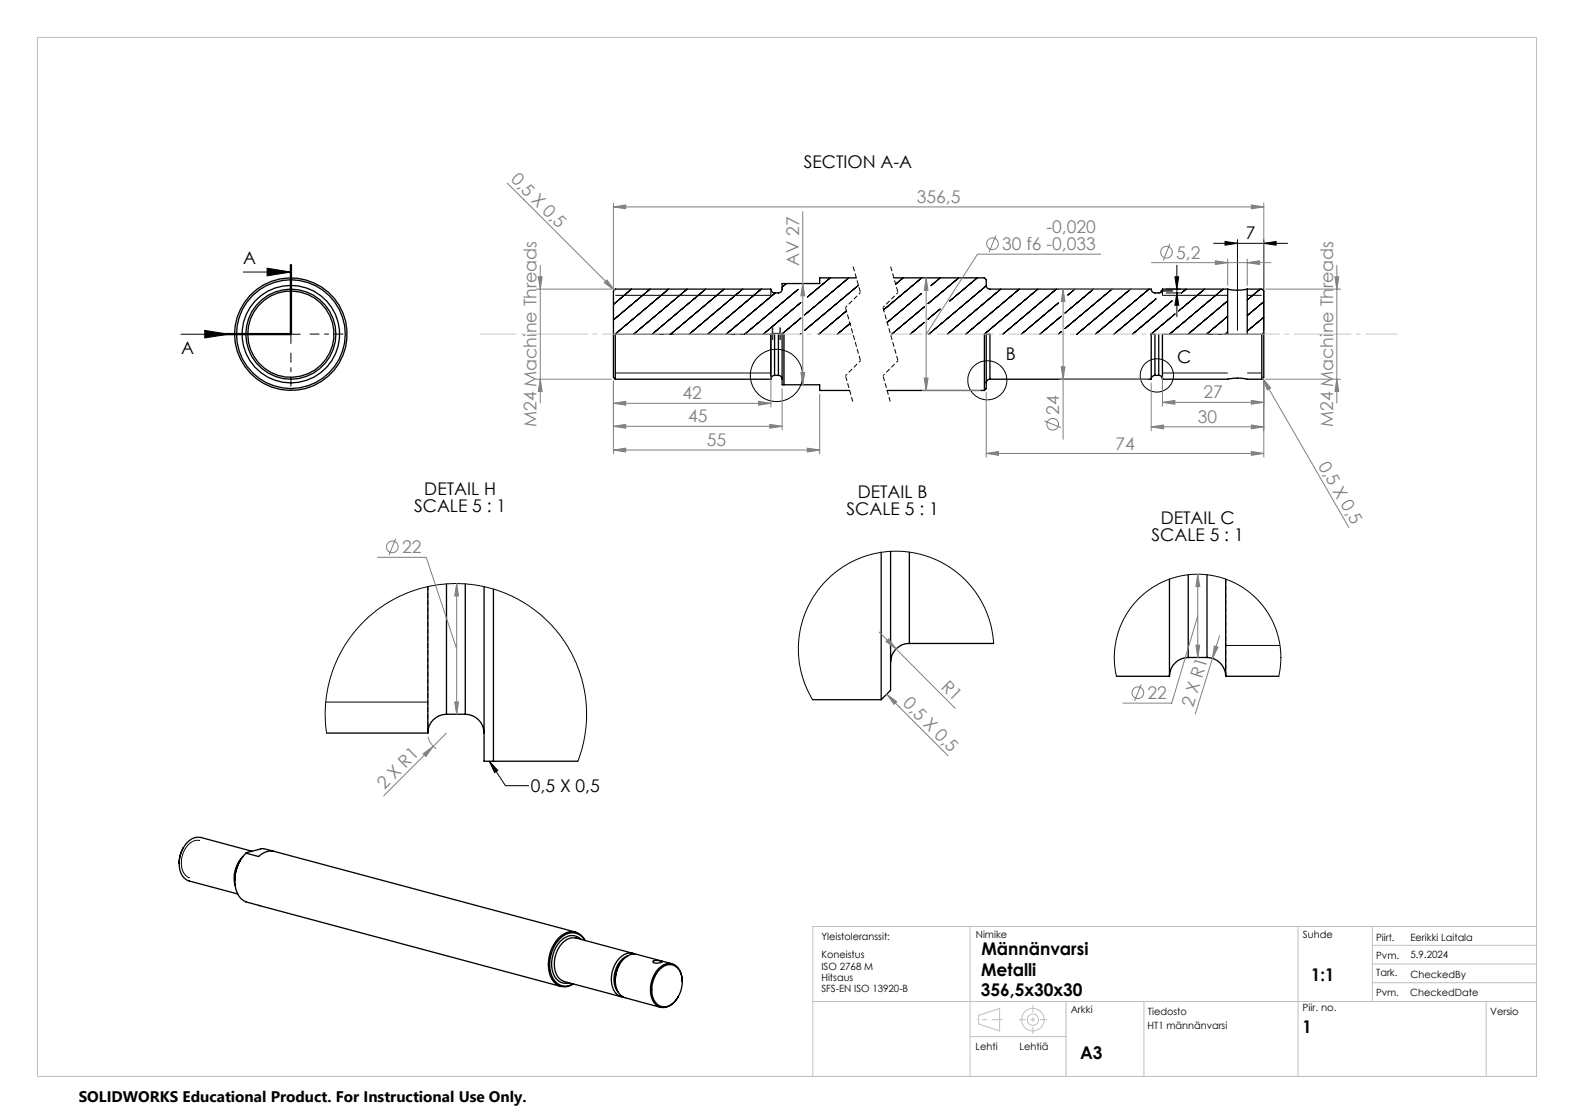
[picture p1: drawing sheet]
<svg xmlns="http://www.w3.org/2000/svg" width="420mm" height="297mm" viewBox="0 0 420 297" stroke-linecap="round" stroke-linejoin="round" font-family="sans-serif">
<g fill="none" stroke="#000" stroke-width=".35">
<path d="M228.4 74.1h-9.8v1.5h-10v1.5a1.02 1.02 0 0 1-1 1h-1a1.02 1.02 0 0 1-1-1h-41.5l-.5 .5v21.7a1.49 1.49 0 0 0 .5 1.8M238.3 74.1h24.2l.5 .5v1.5a.96 .96 0 0 0 1 1h43a1.02 1.02 0 0 0 1 1h1a1.02 1.02 0 0 0 1-1h17.4M327.4 77.1a12.2 12.2 0 0 0 5.2 0M327.4 77.1v12M332.6 77.1h3.9l.5 .5v21.7a1.44 1.44 0 0 1-.5 1.8M332.6 77.1v12M164.1 89.1v12M207.6 89.1v11M208.6 89.1v13.5h10v1.5h8M209.1 89.1v13.5M262.5 89.1v15M309 89.1v11"/>
<path d="M310 89.1v12M336.5 89.1v12M164.1 101.1h41.5M206.6 100.1a1.02 1.02 0 0 0-1 1M206.6 100.1v-11h-1v12M206.6 100.1h1M207.6 100.1a1.02 1.02 0 0 1 1 1M236.5 104.1h26M264 101.1a.96 .96 0 0 0-1 1M264 101.1v-12h-1v12.9a1.87 1.87 0 0 1-.5 2.1M264 101.1h43M308 100.1a1.02 1.02 0 0 0-1 1"/>
<path d="M308 100.1v-11h-1v12M308 100.1h1M309 100.1a1.02 1.02 0 0 1 1 1M310 101.1h17.4M327.4 101.1a12.7 12.7 0 0 1 5.2 0h3.9M114.1 156.4v39M119.1 155.7v34.7M124.1 155.7v34.7M129.1 156.4v46.5h25M131.6 157.1v45.8M235 147.2v39.3M237.5 147v37l-2.5 2.5"/>
<path d="M242.5 147.2v24.4M311.9 154.4v25.9M316.9 153.2v22.1M321.9 153.2v22.1M326.8 154.4v25.9M242.5 171.6a4.9 4.9 0 0 0-5 4.9M242.5 171.6h22.5M316.9 175.3a5.1 5.1 0 0 0-5 5M316.9 175.3h5M321.9 175.3a5 5 0 0 1 4.9 5M87.1 195.4h27M119.1 190.4a5 5 0 0 0-5 5"/>
<path d="M119.1 190.4h5M124.1 190.4a5.1 5.1 0 0 1 5 5M216.7 186.5h18.3M297.7 180.3h14.2M326.8 180.3h14.2M48.9 226v.1a8 8 0 0 0-1.1 4.1M64 229.5a10 10 0 0 0-1.4 5.3M64.8 228.3a8.2 8.2 0 0 0-2.1 7.8M65.6 227.5l3.4 .8a4.4 4.4 0 0 1 4.2-1.3l80.3 21.5M65.6 227.5a9.8 9.8 0 0 0-2 11.3l.6 .7 1.4 .9 84 22.6M67.2 226.9l-13.6-3.6a4.5 4.5 0 0 0-4.8 2.9 7.5 7.5 0 0 0 0 7.5l.5 .5 1.1 .7 13 3.4M72.8 226.9l-2.6-.7-4.6 1.3"/>
<path d="M154.9 250.4a3.6 3.6 0 0 0-5.4 .5 8.4 8.4 0 0 0-1.2 10 3.3 3.3 0 0 0 3.5 1.1M155.9 250.7a3.9 3.9 0 0 0-6.5-.5 9.6 9.6 0 0 0-1.8 10.8 3.7 3.7 0 0 0 5.2 1.3M156 250.8a3.9 3.9 0 0 0-6.3-1.4 9.9 9.9 0 0 0-2.5 11.7 3.8 3.8 0 0 0 5.7 1.2M165.2 257.2h-.1a8.4 8.4 0 0 0-1 4.1M167.5 254.8a6.8 6.8 0 0 0-2.6 9.8M168.8 254.2l-15.2-4.1a4.5 4.5 0 0 0-4.8 2.9 7.1 7.1 0 0 0 .5 8.1l1.1 .6 15.3 4M169.3 254.3a3.8 3.8 0 0 0-4.8 2 7.8 7.8 0 0 0-.5 8.2 3 3 0 0 0 2.3 1.3M174.2 256.2a3.2 3.2 0 0 1 2.4 .3 2.93 2.93 0 0 1-2.5 0zM175.9 258.4a3.3 3.3 0 0 1 3.6-1.1 3.3 3.3 0 0 1 2.3 3 7.2 7.2 0 0 1-3.8 8 3.1 3.1 0 0 1-3.9-2.5 7.9 7.9 0 0 1 1.8-7.4zM179.2 257l-9.3-2.5a4.4 4.4 0 0 0-4.8 2.9 7.5 7.5 0 0 0 0 7.4l.5 .6 1.2 .6 9.3 2.6M181.9 261.7a4.5 4.5 0 0 0-2.8-4.8 5 5 0 0 0-5.1 3.9 6.5 6.5 0 0 0 .9 7.1 3.7 3.7 0 0 0 5.5-1.5l.4-.6"/>
<circle cx="77.5" cy="89.1" r="15"/>
<circle cx="77.6" cy="89.1" r="13"/>
<circle cx="77.6" cy="89.1" r="12"/>
<circle cx="77.6" cy="89.1" r="14.5"/>
<circle cx="77.6" cy="89.1" r="11.5"/>
</g>
<g fill="none" stroke="#000" stroke-width=".27">
<path d="M64.9 72.5h12.7M71.2 71.5l6.4 1-6.4 1.1zM77.4 70.5v9.3zM77.4 79.8v9.3M77.6 70.5v21.1M77.8 70.5v18.6M168.4 77.1l-4.8 4.1M173.4 77.1l-9.8 8.2M178.3 77.1l-14.3 12M183.2 77.1l-14.3 12M188.2 77.1l-14.3 12M193.1 77.1l-14.3 12"/>
<path d="M198 77.1l-14.2 12M203 77.1l-14.3 12M205.6 77.1v1.6h-41.5M206.7 78.1l-13.1 11M209.7 75.6l-1.1 .9M212.8 77.1l-14.2 12M221.4 74.1l-6.1 5.1M226.3 74.1l-11.7 9.9M228.9 76.1l-14.3 12M240.8 74.1l-2 1.7M245.7 78.3l-9.1 7.7M245.7 74.2l-10.1 8.4"/>
<path d="M250.7 74.1l-2.5 2.1M255.7 74.1l-8.2 6.9M260.6 74.1l-7.3 6.2M263 76.2l-15.4 12.9M266.9 77.1l-14.3 12M271.8 77.1l-14.3 12M276.8 77.1l-14.3 12M281.7 77.1l-14.3 12M286.6 77.1l-1.8 1.6M291.6 77.1l-7.6 6.4M296.5 77.1l-12.5 10.5M301.5 77.1l-14.3 12"/>
<path d="M306.4 77.1l-14.3 12M308.3 79.7l-11.3 9.4M310 77.1v1.6h17.4M311 77.1h3.8M311 78.1h3.8M313.3 73.8h1l-.5 3.3zM313.8 70.7v13.8M313.8 78.1l.5 3.3h-1zM316.3 77.1l-1.2 1M321.2 77.1l-6.1 5.2M323.6 64.9h19.8M326.2 77.1l-14.3 12"/>
<path d="M326.7 64.4l3.3 .5-3.3 .5zM330 63.9v24.2M332.6 78.7h3.9M336.1 77.1l-3.5 2.9M337 64.9l3.3-.5v1zM337 63.9v24.2M48.3 89.1h12.7M54.6 88.1l6.4 1-6.4 1zM59 89.1h18.6M59 88.9h18.6M59 89.3h18.6M75.1 89.1h4.9"/>
<path d="M164.1 89.1h41.5v12M164.1 99.4h41.5M213.6 84.8l-5.1 4.3M213.6 88.9l-.2 .2M213.6 80.6l-10.1 8.5M225.7 82.9l-7.4 6.2M226.7 86.3l-3.4 2.8M246.5 85.9l-3.8 3.2M246.5 81.8l-8.7 7.3M250.7 82.4l-3.2 2.7M282.2 80.8l-9.9 8.3M283 84.3l-5.7 4.8"/>
<path d="M283 88.4l-.8 .7M310 99.4h17.4M312.6 80.2l-10.6 8.9M313.3 83.7l-6.4 5.4M314.9 82.4l-.6 .5M327.4 88.5l-.7 .6M327.4 84.3l-5.7 4.8M327.4 80.2l-10.6 8.9M332.6 99.4h3.9M336.5 89.1h-26.5v12M337 88.7l-.5 .4M337 84.6l-4.4 3.7"/>
<path d="M337 80.4l-4.4 3.7M265 171.6l-.5-3.7-.7-2.8-1.2-3-1.2-2.3-1.5-2.3-2.2-2.6-1.8-1.7-2.4-1.8-2.3-1.4-3.3-1.5-2.9-.8-2.4-.5-2.6-.2h-2.8l-2.7 .3-2.9 .7-2.1 .7-3.1 1.5-2.4 1.4-2.5 2-1.9 1.9-2.5 3.3-1.8 3.2-.8 2.1-.9 2.8-.5 3-.1 5.2 .3 2.5 .6 2.7 1.4 3.6 1.4 2.6M326.8 172.1h14.5M86.9 187.2h27.2M87.1 195.4l-.4-4.4 .1-3.4 .5-3.7 1.2-4.6 1.6-3.9 1.8-3.2 2.2-3.3 2.5-2.7 2.9-2.7 2.9-2.2 3.5-2 3.6-1.6 3.5-1.1 4.8-.8 3.4-.2 4.2 .2 4.4 .8 4 1.2 4.1 1.8 3.2 1.9 3.3 2.6 2.5 2.4 2.1 2.4 2.5 3.7 2.1 4 1.2 3.2 1 3.8 .5 3.9 .1 4.9-.5 4.2-.9 3.6-.9 2.7M297.7 180.3l-.6-4.4 .2-3.1 .4-2.3 1.3-4.1 2.4-4.2 1.7-2.1 2-1.8 4-2.7 4.2-1.7 3.1-.6 2.1-.2 4.9 .4 2.5 .6 2.2 .8 3 1.5 1.7 1.2 2.2 2 1.4 1.5 2.6 3.9 1.1 2.5 .9 2.6 .6 4.3-.1 3.2-.5 2.7M130.5 202.9l4.3 6.6h6.2M130.5 202.9l2.3 2.5-.9 .6zM53.3 224.1a4 4 0 0 0-4.2 2.8 6.1 6.1 0 0 0 .4 6.5l1.2 .7"/>
<circle cx="207.1" cy="100.1" r="7"/>
<circle cx="263.3" cy="101.4" r="5.2"/>
<circle cx="308.5" cy="100.1" r="4.4"/>
</g>
<g fill="none" stroke="#808080" stroke-width=".27">
<path d="M135.3 48.8l28.5 28.5M163.6 55.2l3.3-.6v1.1zM163.6 54.1v22.5M163.6 55.2h173.4M214.1 56.4v46.2M333.7 54.6l3.3 .6-3.3 .5zM337 54.1v22.5M143.1 77.1h20M143.5 73.8h1.1l-.5 3.3zM144.1 70.7v36.8M161.1 75.3l.8-.7 1.9 2.7zM214.1 75.6l.5 3.3h-1z"/>
<path d="M247 74.1l.5 3.3h-1zM247 74.1v30M265.6 62.8l-1.8 4.4M282.5 77.1h23.5M283.5 77.1l.5 3.3h-1zM283.5 77.1v40M293.5 67.8h-32.8l-13.7 21.3M307.1 70h31.8M312 65l-1.8 4.5M324.1 69.5l3.3 .5-3.3 .5zM327.4 69v7.1M332.6 70l3.3-.5v1z"/>
<path d="M332.6 69v7.1M337.5 77.1h20M356 73.8h1l-.5 3.3zM356.5 70.7v36.8M213.6 99.3h1l-.5 3.3zM283 97.8h1l-.5 3.3zM143.1 101.1h20M144.1 101.1l.5 3.3h-1.1zM163.6 107.5l3.3-.5v1zM163.6 113.7l3.3-.6v1.1zM163.6 120l3.3-.5v1zM163.6 101.6v19.4"/>
<path d="M163.6 107.5h42M163.6 113.7h45M163.6 120h55M202.3 107l3.3 .5-3.3 .5zM205.3 113.1l3.3 .6-3.3 .5zM205.6 100.4v8.1M208.6 103.6v11M215.3 119.5l3.3 .5-3.3 .5zM218.6 105.1v15.9M246 104.1h15.5M246.5 100.8h1l-.5 3.3zM263 104.6v17.3"/>
<path d="M278.5 112.2l4.4 1.8M282.5 101.1h23.5M307 113.8l3.3-.5v1zM307 102.1v12.7M307 113.8h30M310 107.3l3.3-.6v1.1zM310 100.4v7.9M310 107.3h27M333.7 106.7l3.3 .6-3.3 .5zM333.7 113.3l3.3 .5-3.3 .5zM336.7 100.9l2.1 2.5-.8 .6zM336.7 100.9l23 39.7"/>
<path d="M337 101.6v20.3M337.5 101.1h20M356.5 101.1l.5 3.3h-1zM263 120.9l3.3-.5v1zM263 120.9h74M333.7 120.4l3.3 .5-3.3 .5zM100.6 148.6h13.1l8.1 24.4M105.5 143.6l-1.8 4.4M121.8 155.6l.5 3.3h-1.1zM121.8 155.6v34.8M319.4 153.1l.5 3.3h-1zM319.4 153.1v22.2"/>
<path d="M234.5 168.5l4.4 4.5M236.3 171l.7-.7 1.9 2.7zM238.9 173l15.8 15.9M318.9 172h1l-.5 3.3zM319.4 164.2l-6.9 23.3h-13.1M323.3 175.5l-4.6 14.9M323.8 172.2l1 .3-1.5 3zM325.2 169.5l-1.9 6M114.2 196.4l.7 1.8 1.4 1.4M119.1 195.4l-16.8 16.8M121.2 187.1h1.1l-.5 3.3zM236.5 185.1l2.6 2-.7 .7z"/>
<path d="M236.5 185.1l16.3 16.4M304.3 182.5l-1.8 4.4M112.9 200.9l2.6-1.9-1.9 2.7z"/>
<circle cx="264.7" cy="65" r="1.56"/>
<circle cx="311.1" cy="67.2" r="1.56"/>
<circle cx="280.7" cy="113.1" r="1.56"/>
<circle cx="104.6" cy="145.8" r="1.56"/>
<circle cx="303.4" cy="184.7" r="1.56"/>
</g>
<g fill="none" stroke="#c0c0c0" stroke-width=".27">
<path d="M10 10h399.8v277h-399.8zM258.7 247v40M346.1 247v40M366 257h43.8M366 252h43.8M366 247v20M409.8 247h-193.1v40M216.7 267h193.1M258.7 276.4h25.6M261 270.7l5.6-1.9v6l-5.6-1.8zM284.3 267v20M305 267v20"/>
<path d="M366 262h43.8M396.3 267v20"/>
<circle cx="275.4" cy="271.9" r="1.51"/>
<circle cx="275.4" cy="271.9" r="3"/>
</g>
<path d="M72.6 89.1h-9M77.6 84.1v-9M77.6 94.1v9M82.6 89.1h9" fill="none" stroke="#000" stroke-width=".27" stroke-dasharray="15.2 1.3 1.3 1.3" stroke-dashoffset="12.6" stroke-linecap="butt"/>
<path d="M77.6 89.1v-18.6" fill="none" stroke="#000" stroke-width=".27" stroke-dasharray="6.3 1.3 1.3 1.3" stroke-dashoffset="4.1" stroke-linecap="butt"/>
<path d="M77.6 89.1h-18.6" fill="none" stroke="#000" stroke-width=".27" stroke-dasharray="6.3 1.3 1.3 1.3" stroke-dashoffset="4" stroke-linecap="butt"/>
<path d="M227.5 70.9l2 7.1M237.5 70.9l2 7.1M225.5 100.2l2 7M235.5 100.2l2 7" fill="none" stroke="#000" stroke-width=".27" stroke-dasharray="1.3 .6" stroke-dashoffset="-.2" stroke-linecap="butt"/>
<path d="M229.5 78l-4 4M239.5 78l-4 4M229.5 96.2l-4 4M239.5 96.2l-4 4" fill="none" stroke="#000" stroke-width=".27" stroke-dasharray="1.3 .6" stroke-dashoffset=".7" stroke-linecap="butt"/>
<path d="M225.5 82l4 14.2M235.5 82l4 14.2" fill="none" stroke="#000" stroke-width=".27" stroke-dasharray="1.3 .6" stroke-dashoffset="-.1" stroke-linecap="butt"/>
<path d="M127.9 89.1h99.6" fill="none" stroke="#c0c0c0" stroke-width=".27" stroke-dasharray="15.2 1.3 1.3 1.3" stroke-dashoffset="5.5" stroke-linecap="butt"/>
<path d="M237.5 89.1h135.2" fill="none" stroke="#c0c0c0" stroke-width=".27" stroke-dasharray="15.2 1.3 1.3 1.3" stroke-dashoffset="6.7" stroke-linecap="butt"/>
<path d="M275.4 268v7.7" fill="none" stroke="#c0c0c0" stroke-width=".27" stroke-dasharray="6.3 1.3 1.3 1.3" stroke-dashoffset="4.4" stroke-linecap="butt"/>
<path d="M279.1 271.8h-7.4" fill="none" stroke="#c0c0c0" stroke-width=".27" stroke-dasharray="6.3 1.3 1.3 1.3" stroke-dashoffset="4.6" stroke-linecap="butt"/>
<path d="M267.3 271.8h-6.9" fill="none" stroke="#c0c0c0" stroke-width=".27" stroke-dasharray="6.3 1.3 1.3 1.3" stroke-dashoffset="3.5" stroke-linecap="butt"/>
<path d="M114.1 195.4v-39" fill="none" stroke="#000" stroke-width=".27" stroke-dasharray="1.3 .6" stroke-dashoffset=".2" stroke-linecap="butt"/>
<path d="M326.9 154.4v25.9" fill="none" stroke="#000" stroke-width=".27" stroke-dasharray="1.3 .6" stroke-dashoffset=".1" stroke-linecap="butt"/>
<g fill="#808080">
<path d="M236.3 171l.7-.7 1.9 2.7z"/>
<path d="M236.5 185.1l2.6 2-.7 .7z"/>
</g>
<g fill="#000">
<path d="M71.2 71.5l6.4 1-6.4 1.1zM54.6 88.1l6.4 1-6.4 1z"/>
<path d="M313.3 73.8h1l-.5 3.3zM313.8 78.1l.5 3.3h-1z"/>
<path d="M337 64.9l3.3-.5v1zM326.7 64.4l3.3 .5-3.3 .5z"/>
</g>
<g fill="#808080">
<path d="M161.1 75.3l.8-.7 1.9 2.7z"/>
<path d="M323.8 172.2l1 .3-1.5 3z"/>
<path d="M336.7 100.9l2.1 2.5-.8 .6z"/>
<path d="M333.7 106.7l3.3 .6-3.3 .5zM310 107.3l3.3-.6v1.1z"/>
<path d="M307 113.8l3.3-.5v1zM333.7 113.3l3.3 .5-3.3 .5zM263 120.9l3.3-.5v1zM333.7 120.4l3.3 .5-3.3 .5zM247 74.1l.5 3.3h-1zM246.5 100.8h1l-.5 3.3zM163.6 107.5l3.3-.5v1zM202.3 107l3.3 .5-3.3 .5zM163.6 113.7l3.3-.6v1.1zM205.3 113.1l3.3 .6-3.3 .5zM163.6 120l3.3-.5v1zM215.3 119.5l3.3 .5-3.3 .5zM163.6 55.2l3.3-.6v1.1zM333.7 54.6l3.3 .6-3.3 .5zM324.1 69.5l3.3 .5-3.3 .5zM332.6 70l3.3-.5v1zM319.4 153.1l.5 3.3h-1zM318.9 172h1l-.5 3.3z"/>
<path d="M283 97.8h1l-.5 3.3zM283.5 77.1l.5 3.3h-1zM213.6 99.3h1l-.5 3.3zM214.1 75.6l.5 3.3h-1z"/>
<path d="M143.5 73.8h1.1l-.5 3.3zM144.1 101.1l.5 3.3h-1.1zM356 73.8h1l-.5 3.3zM356.5 101.1l.5 3.3h-1z"/>
</g>
<path d="M130.5 202.9l2.3 2.5-.9 .6z" fill="#000"/>
<g fill="#808080">
<path d="M112.9 200.9l2.6-1.9-1.9 2.7z"/>
<path d="M121.8 155.6l.5 3.3h-1.1zM121.2 187.1h1.1l-.5 3.3z"/>
</g>
<g font-size="4.7">
<text x="214.3" y="44.9">SECTION A-A</text>
<text x="332.2" y="63.8">7</text>
<text x="64.9" y="70.4">A</text>
<text x="312.8" y="78.9" transform="rotate(-90 312.8 78.9)">1</text>
<text x="48.3" y="94.4">A</text>
<text x="205.5" y="90.7">H</text>
<text x="268.3" y="96">B</text>
<text x="313.9" y="96.7">C</text>
<text x="113.2" y="131.9">DETAIL H</text>
<text x="110.4" y="136.5">SCALE 5 : 1</text>
<text x="225.8" y="137.3">SCALE 5 : 1</text>
<text x="228.7" y="132.8">DETAIL B</text>
<text x="309.5" y="139.6">DETAIL C</text>
<text x="307.1" y="144.1">SCALE 5 : 1</text>
<text x="141.6" y="211.2">0,5 X 0,5</text>
<text x="261.7" y="254.5">Männänvarsi</text>
<text x="261.6" y="260.2">Metalli</text>
<text x="349.7" y="261.6">1:1</text>
<text x="261.6" y="265.4">356,5x30x30</text>
<text x="347.4" y="275.3">1</text>
<text x="288" y="282.3">A3</text>
</g>
<g font-size="4.7" fill="#808080">
<text x="136" y="48.1" transform="rotate(45 136 48.1)">0,5 X 0,5</text>
<text x="244.5" y="54.1">356,5</text>
<text x="279.1" y="62.2">-0,020</text>
<text x="213.1" y="70.9" transform="rotate(-90 213.1 70.9)">AV 27</text>
<text x="267.3" y="66.7">30 f6 -0,033</text>
<text x="313.7" y="68.9">5,2</text>
<text x="182" y="106.5">42</text>
<text x="320.9" y="106.2">27</text>
<text x="143.1" y="113.9" transform="rotate(-90 143.1 113.9)">M24 Machine Threads</text>
<text x="183.5" y="112.6">45</text>
<text x="282.4" y="110.5" transform="rotate(-90 282.4 110.5)">24</text>
<text x="319.4" y="112.8">30</text>
<text x="355.5" y="113.9" transform="rotate(-90 355.5 113.9)">M24 Machine Threads</text>
<text x="188.5" y="119">55</text>
<text x="297.4" y="119.9">74</text>
<text x="351.4" y="124.2" transform="rotate(60 351.4 124.2)">0,5 X 0,5</text>
<text x="107.2" y="147.5">22</text>
<text x="250.7" y="183.4" transform="rotate(45 250.7 183.4)">R1</text>
<text x="240.5" y="187.8" transform="rotate(45 240.5 187.8)">0,5 X 0,5</text>
<text x="306" y="186.4">22</text>
<text x="318.2" y="188.8" transform="rotate(-73 318.2 188.8)">2 X R1</text>
<text x="102.5" y="210.6" transform="rotate(-45 102.5 210.6)">2 X R1</text>
</g>
<text font-size="4.1" x="21" y="293.7">SOLIDWORKS Educational Product. For Instructional Use Only.</text>
<g font-size="2.7">
<text x="219" y="250.5">Yleistoleranssit:</text>
<text x="260.2" y="250.1">Nimike</text>
<text x="347.5" y="250">Suhde</text>
<text x="367" y="250.8">Piirt.</text>
<text x="376.1" y="250.8">Eerikki Laitala</text>
<text x="219" y="255.5">Koneistus</text>
<text x="367" y="255.6">Pvm.</text>
<text x="376.1" y="255.4">5.9.2024</text>
<text x="219" y="258.5">ISO 2768 M</text>
<text x="219" y="261.5">Hitsaus</text>
<text x="367" y="260.2">Tark.</text>
<text x="376.1" y="260.6">CheckedBy</text>
<text x="219" y="264.5">SFS-EN ISO 13920-B</text>
<text x="347.4" y="269.6">Piir. no.</text>
<text x="366.9" y="265.5">Pvm.</text>
<text x="376.1" y="265.5">CheckedDate</text>
<text x="285.5" y="270">Arkki</text>
<text x="306" y="274.2">HT1 männänvarsi</text>
<text x="306.1" y="270.6">Tiedosto</text>
<text x="397.4" y="270.7">Versio</text>
<text x="260.2" y="279.9">Lehti</text>
<text x="271.9" y="279.9">Lehtiä</text>
</g>
</svg>
